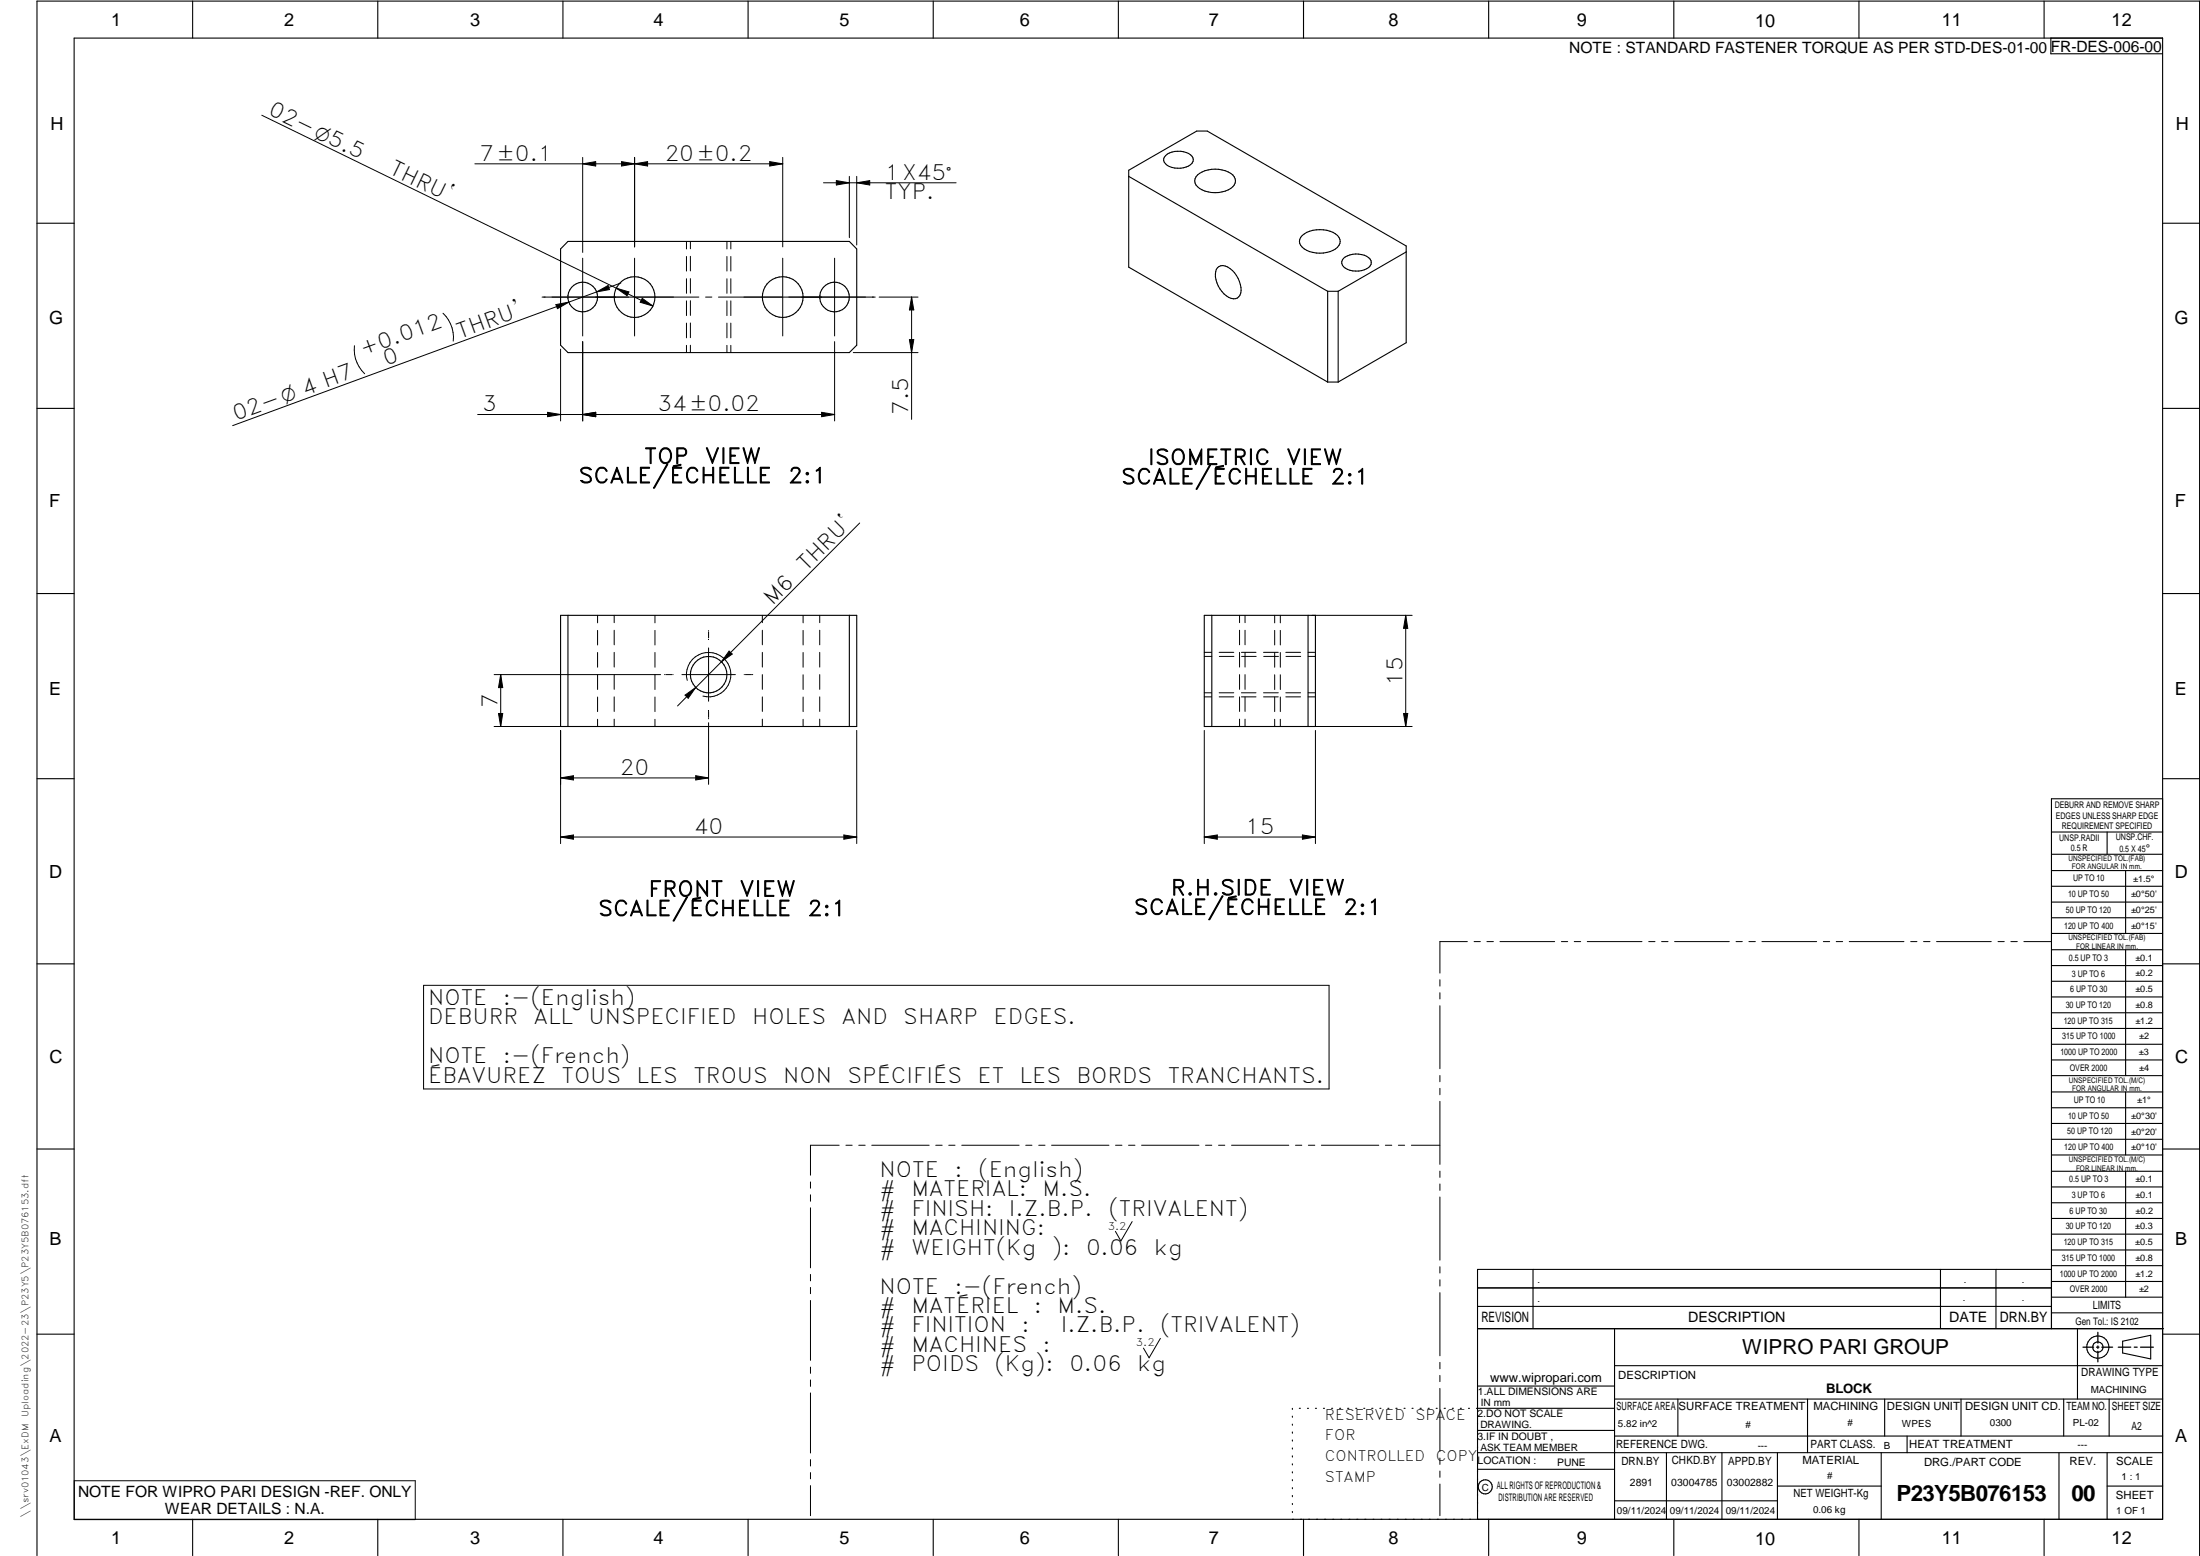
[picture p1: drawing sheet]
<svg xmlns="http://www.w3.org/2000/svg" width="594mm" height="420mm" viewBox="0 0 594 420" stroke-linecap="round" stroke-linejoin="round" font-family="sans-serif">
<g fill="none" stroke="#000" stroke-width=".3">
<path d="M20 10.3h564v400h-564zM52 .3v10M102 .3v10M152 .3v10M202 .3v10M252 .3v10M302 .3v10M352 .3v10M402 .3v10M452 .3v10M502 .3v10M552 .3v10"/>
<path d="M553.8 10.3v4.2h30.2M304.8 47.6l53.7 31.1M314.7 42a5.7 5.7 0 0 1 7.2 .2 1.71 1.71 0 0 1-.9 2.6 5.5 5.5 0 0 1-6.6-1 1.37 1.37 0 0 1 .3-1.8zM323.4 47.2a8 8 0 0 1 9.5 0 2.39 2.39 0 0 1-1.2 4.1 7.7 7.7 0 0 1-8.7-1.3 2.03 2.03 0 0 1 .4-2.8zM10 60.3h10M153.4 65.2h76l1.9 2v26l-1.9 2h-76l-2-2v-26zM328.8 72.3a2.42 2.42 0 0 1 3.3 .2 6.9 6.9 0 0 1 2.7 7.2 2.23 2.23 0 0 1-3.6 .2 6.9 6.9 0 0 1-2.7-7.2zM351.7 63.6a8 8 0 0 1 9.5 0 2.39 2.39 0 0 1-1.2 4 8 8 0 0 1-8.3-.8 2.03 2.03 0 0 1 0-3.2zM358.5 78.7h2.9M358.5 78.7v24.5M361.4 78.7v24.5M362.8 69.8a5.7 5.7 0 0 1 7.2 .2 1.67 1.67 0 0 1-.9 2.6 5.4 5.4 0 0 1-6.6-1 1.5 1.5 0 0 1 .3-1.8z"/>
<path d="M379.7 68l-18.3 10.7M584 60.3h10M10 110.3h10M358.5 103.2h2.9M358.5 103.2l-53.7-31.1v-26.1l18.4-10.6h2.8l53.7 31v26.1l-18.3 10.7M584 110.3h10M10 160.3h10M151.4 166.2h79.9v30h-79.9zM153.4 166.2v30M229.4 166.2v30M325.2 166.2h30v30h-30zM327.2 166.2v30"/>
<path d="M353.2 166.2v30M584 160.3h10M10 210.3h10M584 215.7h-30v143.1M584 210.3h10M554 224.7h30M554 230.7h30M554 235.1h30M554 239.3h30M569 224.7v6M574 235.1v17M554 243.6h30"/>
<path d="M554 247.8h30M554 252.1h30M554 256.5h30M574 256.5v33.9M10 260.3h10M554 260.7h30M554 265h30M554 269.2h30M554 273.5h30M554 277.7h30M584 260.3h10M554 282h30"/>
<path d="M554 286.2h30M554 290.4h30M554 294.9h30M554 299.1h30M574 294.9v17M10 310.3h10M554 303.4h30M554 307.6h30M554 311.9h30M554 316.3h30M574 316.3v34M584 310.3h10"/>
<path d="M554 320.5h30M554 324.8h30M554 329h30M554 333.2h30M554 337.5h30M399 358.8h185.2M399 352.8h155M399 347.8h155M414 342.8v16M436 358.8v51.5M524 342.8v16M539 342.8v16"/>
<path d="M554 341.8h30M554 346h30M554 350.3h30M554 354.5h30M554 342.8h-155v67.5M561 358.8v19M10 360.3h10M399 374.3h37M436 377.8h148M453.1 377.8v10M488.1 377.8v14.5M508.9 377.8v10"/>
<path d="M529.5 377.8v10M557.3 377.8v10M569.5 377.8v10M573.2 362.2l7.6-1.6v6.3l-7.6-1.6zM584 368.8h-148M584 360.3h10M349 380.3v.3M349 382.4v.3M349 384.6v.3M349 386.7v.3M349 388.8v.3M349 391v.3"/>
<path d="M349 393.1v.3M349 395.3v.3M349 397.4v.3M349 399.5v.3M350.9 380.3h.2M353.1 380.3h.2M355.2 380.3h.3M357.4 380.3h.3M359.6 380.3h.3M361.7 380.3h.3M363.9 380.3h.3M366.1 380.3h.3"/>
<path d="M368.3 380.3h.2M370.4 380.3h.3M372.6 380.3h.3M374.8 380.3h.3M376.9 380.3h.4M379.1 380.3h.3M381.3 380.3h.3M383.4 380.3h.4M385.6 380.3h.3M387.8 380.3h.3M390 380.3h.3M392.2 380.3h.3"/>
<path d="M394.3 380.3h.3M396.5 380.3h.3M398.7 380.3h37.3M399 396.7h37M399 392.3h185M399 386.2h37M436 387.8h148M450 392.3v18M465 392.3v18M480 392.3v18M508 392.3v18M515 387.8v4.5"/>
<path d="M556 392.3v18M569 392.3v18M52 410.3v9.7M102 410.3v9.7M152 410.3v9.7M202 410.3v9.7M252 410.3v9.7M302 410.3v9.7M349 401.7v.3M349 403.8v.4M349 406v.3M349 408.1v.3"/>
<path d="M352 410.3v9.7M402 410.3v9.7M436 405.3h44M452 410.3v9.7M480 401.3h28M502 410.3v9.7M552 410.3v9.7M569 401.3h15M10 420v-419.7h584v419.7"/>
<circle cx="157.3" cy="80.2" r="4"/>
<circle cx="171.4" cy="80.2" r="5.5"/>
<circle cx="211.4" cy="80.2" r="5.5"/>
<circle cx="225.4" cy="80.2" r="4"/>
<circle cx="191.4" cy="182.2" r="4.9"/>
<circle cx="566.5" cy="363.7" r="1.39"/>
<circle cx="566.5" cy="363.8" r="3"/>
<circle cx="401.1" cy="401.5" r="1.9"/>
</g>
<g fill="none" stroke="#000" stroke-width=".27">
<path d="M70.7 31.1l95.7 46.7M128.2 44.2h83.2M157.3 42.5v25.7M157.3 44.2l3.6-.6v1.2zM167.8 43.6l7.1 1.2v-1.2l-7.1 1.2zM171.4 42.5v24.2M207.8 43.6l3.6 .6-3.6 .6zM211.4 42.5v24.2M222.4 49.4h35.8M225.8 48.8l3.6 .6-3.6 .6zM229.4 47.6v16.6M231.3 47.6v18.6"/>
<path d="M231.3 49.4l3.6-.6v1.2zM157.3 69.7v21M161.1 78.8l3.1-1.7 .4 1.1zM166.4 77.8l3.4 1-.5 1zM166.4 77.8l9.9 4.8M167.7 76.4l-14.1 5.2M171.4 69.7v21M185.4 65.2v2M185.4 69.3v3.9M185.4 75.3v3.9M186.4 65.2v2M186.4 69.2v4"/>
<path d="M186.4 75.2v4M196.3 65.2v2M196.3 69.3v3.9M196.3 75.3v3.9M197.4 65.2v2M197.4 69.3v3.9M197.4 75.3v3.9M211.4 69.7v21M225.4 69.7v21M95.7 93.3a9 9 0 0 0 2.8 7.6M119.6 84.6a9 9 0 0 1 2.8 7.5M146.4 80.2h42.3"/>
<path d="M150.1 82.3l3.5-.7-3.1 1.8zM151.4 94.3v19.4M153.6 81.6l-90.8 33.3M157.3 92.2v21.5M173.4 80.6l2.9 2-3.4-1zM185.4 81.2v4M185.4 87.2v4M185.4 93.3v1.9M186.4 81.2v4M186.4 87.2v4M186.4 93.2v2M190.5 80.2h1.7"/>
<path d="M194 80.2h42.3M196.3 81.2v4M196.3 87.2v4M196.3 93.3v1.9M197.4 81.2v4M197.4 87.2v4M197.4 93.3v1.9M225.4 92.2v21.5M230.4 95.2h17.5M237.4 80.2h10.5M245.6 91.7h1.2l-.6 3.5zM246.2 80.2l.6 3.5h-1.2z"/>
<path d="M246.2 80.2v33M129 111.9h96.4M147.9 111.3l3.5 .6-3.5 .6zM157.3 111.9l3.6-.6v1.2zM221.9 111.3l3.5 .6-3.5 .6zM232.1 141.2l-37.3 37.5M161.4 166.2v2M161.4 170.2v4M161.4 176.2v4M165.9 166.2v1.9M165.9 170.2v3.9M165.9 176.1v4"/>
<path d="M176.9 166.2v2M176.9 170.2v4M176.9 176.2v4M191.3 170.3h.1M191.3 170.6v1.7M191.3 175v14.4M194.8 178.7l-11.8 11.9M196.9 175.8l.8 .8-2.9 2.1zM205.9 166.2v1.9M205.9 170.2v3.9M205.9 176.1v4M216.9 166.2v2"/>
<path d="M216.9 170.2v4M216.9 176.2v4M221.4 166.2v1.9M221.4 170.2v3.9M221.4 176.1v4M325.2 176.1h2M325.2 177.2h2M329.2 176.1h4M329.3 177.2h3.9M334.7 166.2v1.9M334.7 170.2v3.9M334.7 176.1v4"/>
<path d="M335.2 176.1h4M335.3 177.2h3.9M336.2 166.2v1.9M336.2 170.2v3.9M336.2 176.1v4M341.2 176.1h4M341.2 177.2h4M344.2 166.2v2M344.2 170.2v4M344.2 176.2v4M345.7 166.2v2M345.7 170.2v4"/>
<path d="M345.7 176.2v4M347.2 176.1h4M347.3 177.2h3.9M353.2 176.1h2M353.3 177.2h1.9M354.3 166.2h27M379.6 166.2l.5 3.5h-1.1zM379.6 166.2v30M133.4 182.2h45M133.4 196.2h18.9M134.6 192.7h1.2l-.6 3.5zM135.2 182.2v14"/>
<path d="M135.2 182.2l.6 3.5h-1.2zM151.4 197.2v30.6M161.4 182.2v4M161.4 188.2v4M161.4 194.2v2M165.9 182.2v3.9M165.9 188.2v3.9M165.9 194.2v2M176.9 182.2v4M176.9 188.2v4M176.9 194.2v2M179.4 182.2h.1"/>
<path d="M179.8 182.2h1.6M181.7 182.2h.1M184.1 182.2h14.5M185 187.7l2.9-2.1-2.1 3zM185.6 183.7a6 6 0 0 1 5.2-7.5 6 6 0 0 1 6.5 6.5 6 6 0 0 1-7.5 5.3M191.3 192.1v1.6M191.3 194v.1M191.3 195.2v16.6M200.9 182.2h.1M201.3 182.2h1.6M203.2 182.2h.1M205.9 182.2v3.9"/>
<path d="M205.9 188.2v3.9M205.9 194.2v2M216.9 182.2v4M216.9 188.2v4M216.9 194.2v2M221.4 182.2v3.9M221.4 188.2v3.9M221.4 194.2v2M231.3 197.2v30.6M325.2 188.2h2M325.2 187.1h2M325.2 197.2v30.6"/>
<path d="M329.2 188.2h4M329.2 187.1h4M334.7 182.2v3.9M334.7 188.2v3.9M334.7 194.2v2M335.2 188.2h4M335.2 187.1h4M336.2 182.2v3.9M336.2 188.2v3.9M336.2 194.2v2M341.2 188.2h4M341.2 187.1h4"/>
<path d="M344.2 182.2v4M344.2 188.2v4M344.2 194.2v2M345.7 182.2v4M345.7 188.2v4M345.7 194.2v2M347.2 188.2h4M347.2 187.1h4M353.2 188.2h2M353.2 187.1h2M354.3 196.2h27M355.2 197.2v30.6"/>
<path d="M379 192.7h1.1l-.5 3.5zM151.4 210.1l3.4-.6v1.1zM151.4 210.1h39.9M187.9 209.5l3.4 .6-3.4 .5zM151.4 226l3.4-.5v1.1zM151.4 226h79.9M227.9 225.5l3.4 .5-3.4 .6zM325.2 226h30M325.2 226l3.5-.5v1.1zM351.7 225.5l3.5 .5-3.5 .6zM396.2 254.3h-7.4v8.5M398.1 254.3h1.6"/>
<path d="M401.5 254.3h1.8M405 254.3h14.8M421.6 254.3h1.7M425.1 254.3h1.7M428.6 254.3h14.8M445.2 254.3h1.7M448.7 254.3h1.7M452.2 254.3h14.8M468.8 254.3h1.7M472.3 254.3h1.7M475.8 254.3h14.8M492.4 254.3h1.7"/>
<path d="M495.8 254.3h1.8M499.4 254.3h14.7M516 254.3h1.6M519.4 254.3h1.8M522.9 254.3h14.8M539.5 254.3h1.7M543 254.3h1.7M546.5 254.3h7.4M114.4 266.1h244.5v27.9h-244.5zM388.8 264.5v1.8M388.8 268.1v1.6M388.8 271.6v17"/>
<path d="M388.8 290.4v1.7M388.8 293.9v1.7M388.8 297.4v17M218.9 319.2v1.6M226.6 309.2h-7.7v8.1M228.4 309.2h1.7M231.9 309.2h1.7M235.4 309.2h15.5M252.7 309.2h1.7M256.2 309.2h1.7M259.7 309.2h15.5M277 309.2h1.7"/>
<path d="M280.5 309.2h1.7M284 309.2h15.5M301.2 309.2h1.8M304.8 309.2h1.7M308.3 309.2h15.5M325.5 309.2h1.7M329.1 309.2h1.6M332.6 309.2h15.4M349.8 309.2h1.7M353.3 309.2h1.7M356.8 309.2h15.5M374.1 309.2h1.7"/>
<path d="M377.6 309.2h1.7M381.1 309.2h7.7M388.8 316.2v1.7M388.8 319.7v1.7M218.9 322.6v1.8M218.9 326.1v16.2M305.7 329.9l-3 5.2-1.5-2.6M388.8 323.2v17.1M218.9 344.1v1.8M218.9 347.6v1.7M218.9 351.2v16.1M388.8 342.1v1.6"/>
<path d="M388.8 345.6v1.7M388.8 349v17.1M218.9 369.1v1.7M218.9 372.6v1.8M218.9 376.1v16.2M313.3 361.4l-3 5.2-1.5-2.6M388.8 367.9v1.7M388.8 371.4v1.7M388.8 374.9v17M20.1 399.8h92v10.5h-92zM218.9 394.1v1.8M218.9 397.6v1.7"/>
<path d="M388.8 393.7v1.7M388.8 397.2v1.7M218.9 401.2v8.1M388.8 400.7v8.6"/>
</g>
<path d="M566.5 359.7v3M562.5 363.8h2.9M566.1 363.8h.7M566.5 363.4v.7M566.5 364.9v2.8M567.6 363.8h2.9M572 363.8h3.4M576.3 363.8h.8M578 363.8h3.5" fill="none" stroke="#000" stroke-width=".34"/>
<g fill="#000">
<path d="M157.3 44.2l3.6-.6v1.2zM167.8 43.6l3.6 .6-3.6 .6zM171.4 44.2l3.5-.6v1.2zM207.8 43.6l3.6 .6-3.6 .6zM225.8 48.8l3.6 .6-3.6 .6zM231.3 49.4l3.6-.6v1.2zM161.1 78.8l3.1-1.7 .4 1.1zM166.4 77.8l3.4 1-.5 1zM150.1 82.3l3.5-.7-3.1 1.8zM173.4 80.6l2.9 2-3.4-1zM245.6 91.7h1.2l-.6 3.5zM246.2 80.2l.6 3.5h-1.2z"/>
<path d="M147.9 111.3l3.5 .6-3.5 .6zM157.3 111.9l3.6-.6v1.2zM221.9 111.3l3.5 .6-3.5 .6zM196.9 175.8l.8 .8-2.9 2.1zM379.6 166.2l.5 3.5h-1.1zM134.6 192.7h1.2l-.6 3.5zM135.2 182.2l.6 3.5h-1.2zM185 187.7l2.9-2.1-2.1 3zM379 192.7h1.1l-.5 3.5zM151.4 210.1l3.4-.6v1.1zM187.9 209.5l3.4 .6-3.4 .5zM151.4 226l3.4-.5v1.1z"/>
<path d="M227.9 225.5l3.4 .5-3.4 .6zM325.2 226l3.5-.5v1.1zM351.7 225.5l3.5 .5-3.5 .6z"/>
</g>
<g font-size="6">
<text x="512.1" y="405.2">P23Y5B076153</text>
<text x="559.4" y="405.2">00</text>
</g>
<g font-size="5.7">
<text x="72.2" y="30.9" transform="rotate(26 72.2 30.9)">02-O5.5</text>
<text x="104.8" y="46.7" transform="rotate(26 104.8 46.7)">THRU`</text>
<text x="129.4" y="43.4">7±0.1</text>
<text x="179.5" y="43.4">20±0.2</text>
<text x="239" y="48.5">1X45v</text>
<text x="239" y="53.7">TYP.</text>
<text x="124.2" y="91.4" transform="rotate(-20 124.2 91.4)">THRU'</text>
<text x="98.1" y="96.2" transform="rotate(-20 98.1 96.2)">+0.012</text>
<text x="104.3" y="98.8" transform="rotate(-20 104.3 98.8)">0</text>
<text x="63.7" y="113.7" transform="rotate(-20 63.7 113.7)">02-O 4 H7</text>
<text x="130.2" y="111">3</text>
<text x="177.5" y="111">34±0.02</text>
<text x="245.3" y="112" transform="rotate(-90 245.3 112)">7.5</text>
<text x="174" y="125.2">TOP</text>
<text x="190.4" y="125.2">VIEW</text>
<text x="310" y="125.5">ISOMETRIC</text>
<text x="347.4" y="125.5">VIEW</text>
<text x="156.2" y="130.4">SCALE/ÉCHELLE</text>
<text x="212.8" y="130.4">2:1</text>
<text x="302.8" y="130.7">SCALE/ÉCHELLE</text>
<text x="359.3" y="130.7">2:1</text>
<text x="217.7" y="154.5" transform="rotate(-45 217.7 154.5)">THRU`</text>
<text x="208.6" y="163.6" transform="rotate(-45 208.6 163.6)">M6</text>
<text x="378.7" y="185.1" transform="rotate(-90 378.7 185.1)">15</text>
<text x="134.3" y="191.1" transform="rotate(-90 134.3 191.1)">7</text>
<text x="167.4" y="209.2">20</text>
<text x="187.4" y="225.2">40</text>
<text x="336.2" y="225.2">15</text>
<text x="175.1" y="242.1">FRONT</text>
<text x="199.7" y="242.1">VIEW</text>
<text x="316.2" y="241.7">R.H.SIDE</text>
<text x="348" y="241.7">VIEW</text>
<text x="161.5" y="247.3">SCALE/ÉCHELLE</text>
<text x="218.1" y="247.3">2:1</text>
<text x="306.2" y="247">SCALE/ÉCHELLE</text>
<text x="362.7" y="247">2:1</text>
<text x="115.6" y="271.3">NOTE</text>
<text x="135.8" y="271.3">:-(English)</text>
<text x="115.6" y="276.6">DEBURR</text>
<text x="144.1" y="276.6">ALL</text>
<text x="159" y="276.6">UNSPECIFIED</text>
<text x="203.1" y="276.6">HOLES</text>
<text x="227.3" y="276.6">AND</text>
<text x="243.9" y="276.6">SHARP</text>
<text x="268.3" y="276.6">EDGES.</text>
<text x="115.6" y="287.1">NOTE</text>
<text x="135.8" y="287.1">:-(French)</text>
<text x="115.6" y="292.3">ÉBAVUREZ</text>
<text x="151.6" y="292.3">TOUS</text>
<text x="171.9" y="292.3">LES</text>
<text x="187.2" y="292.3">TROUS</text>
<text x="211.5" y="292.3">NON</text>
<text x="228.9" y="292.3">SPÉCIFIÉS</text>
<text x="264" y="292.3">ET</text>
<text x="275.3" y="292.3">LES</text>
<text x="290.7" y="292.3">BORDS</text>
<text x="315.3" y="292.3">TRANCHANTS.</text>
<text x="237.5" y="317.8">NOTE</text>
<text x="257.7" y="317.8">:</text>
<text x="264.1" y="317.8">(English)</text>
<text x="237.5" y="323">#</text>
<text x="246.1" y="323">MATERIAL:</text>
<text x="281.5" y="323">M.S.</text>
<text x="237.5" y="328.3">#</text>
<text x="246.1" y="328.3">FINISH:</text>
<text x="272.4" y="328.3">I.Z.B.P.</text>
<text x="299.3" y="328.3">(TRIVALENT)</text>
<text x="237.5" y="333.5">#</text>
<text x="246.1" y="333.5">MACHINING:</text>
<text x="237.5" y="338.8">#</text>
<text x="246.1" y="338.8">WEIGHT(Kg</text>
<text x="284" y="338.8">):</text>
<text x="293.3" y="338.8">0.06</text>
<text x="311.6" y="338.8">kg</text>
<text x="237.5" y="349.3">NOTE</text>
<text x="257.7" y="349.3">:-(French)</text>
<text x="237.5" y="354.5">#</text>
<text x="237.5" y="359.8">#</text>
<text x="246.1" y="359.8">FINITION</text>
<text x="246.1" y="354.5">MATÉRIEL</text>
<text x="275.8" y="359.8">:</text>
<text x="279.2" y="354.5">:</text>
<text x="285.6" y="354.5">M.S.</text>
<text x="286.4" y="359.8">I.Z.B.P.</text>
<text x="313.3" y="359.8">(TRIVALENT)</text>
<text x="237.5" y="365">#</text>
<text x="246.1" y="365">MACHINES</text>
<text x="281.5" y="365">:</text>
<text x="237.5" y="370.3">#</text>
<text x="246.1" y="370.3">POIDS</text>
<text x="268.5" y="370.3">(Kg):</text>
<text x="288.8" y="370.3">0.06</text>
<text x="307.1" y="370.3">kg</text>
</g>
<text font-size="5.6" x="470.5" y="365.5">WIPRO PARI GROUP</text>
<g font-size="4.9">
<text x="30" y="6.9">1</text>
<text x="76.7" y="6.9">2</text>
<text x="127" y="6.9">3</text>
<text x="176.5" y="6.9">4</text>
<text x="226.7" y="6.9">5</text>
<text x="275.4" y="6.9">6</text>
<text x="326.4" y="6.9">7</text>
<text x="375" y="6.9">8</text>
<text x="425.8" y="6.9">9</text>
<text x="473.9" y="7.3">10</text>
<text x="524.3" y="6.9">11</text>
<text x="570.2" y="6.9">12</text>
<text x="13.6" y="35.1">H</text>
<text x="587.6" y="35.1">H</text>
<text x="13.2" y="87.5">G</text>
<text x="587.2" y="87.5">G</text>
<text x="13.2" y="137">F</text>
<text x="587.2" y="137">F</text>
<text x="13.2" y="187.6">E</text>
<text x="587.2" y="187.6">E</text>
<text x="13.2" y="237">D</text>
<text x="587.2" y="237">D</text>
<text x="13.4" y="287.1">C</text>
<text x="587.4" y="287.1">C</text>
<text x="13.4" y="336.2">B</text>
<text x="587.4" y="336.2">B</text>
<text x="13.4" y="389.3">A</text>
<text x="587.4" y="389.3">A</text>
<text x="30" y="416.9">1</text>
<text x="76.7" y="416.9">2</text>
<text x="127" y="416.9">3</text>
<text x="176.5" y="416.9">4</text>
<text x="226.7" y="416.9">5</text>
<text x="275.4" y="416.9">6</text>
<text x="326.4" y="416.9">7</text>
<text x="375" y="416.9">8</text>
<text x="425.8" y="416.9">9</text>
<text x="473.9" y="417.3">10</text>
<text x="524.3" y="416.9">11</text>
<text x="570.2" y="416.9">12</text>
</g>
<g font-size="4.2">
<text x="423.7" y="14.3">NOTE : STANDARD FASTENER TORQUE AS PER STD-DES-01-00</text>
<text x="553.8" y="14">FR-DES-006-00</text>
<text x="21.1" y="404.3">NOTE FOR WIPRO PARI DESIGN -REF. ONLY</text>
<text x="44.5" y="408.8">WEAR DETAILS : N.A.</text>
</g>
<g font-size="3.9">
<text x="400" y="357.1">REVISION</text>
<text x="455.9" y="357.1">DESCRIPTION</text>
<text x="526.4" y="357.1">DATE</text>
<text x="540" y="357.1">DRN.BY</text>
<text x="357.8" y="383.3">RESERVED</text>
<text x="382.3" y="383.3">SPACE</text>
<text x="357.8" y="388.9">FOR</text>
<text x="357.8" y="394.5">CONTROLLED</text>
<text x="387.8" y="394.5">COPY</text>
<text x="357.8" y="400">STAMP</text>
</g>
<text font-size="3.6" x="493.1" y="376.1">BLOCK</text>
<text font-size="3.5" x="402.4" y="373.3">www.wipropari.com</text>
<g font-size="3.1">
<text x="565.1" y="353.5">LIMITS</text>
<text x="562" y="371.7">DRAWING TYPE</text>
<text x="437" y="372.3">DESCRIPTION</text>
<text x="436.5" y="380.8">SURFACE AREA</text>
<text x="453.3" y="380.8">SURFACE TREATMENT</text>
<text x="489.7" y="380.8">MACHINING</text>
<text x="509.5" y="380.8">DESIGN UNIT</text>
<text x="530.6" y="380.8">DESIGN UNIT CD.</text>
<text x="558" y="380.6">TEAM NO.</text>
<text x="570.3" y="380.7">SHEET SIZE</text>
<text x="575.6" y="386.1">A2</text>
<text x="436.4" y="391.1">REFERENCE DWG.</text>
<text x="437.8" y="395.5">DRN.BY</text>
<text x="451.4" y="395.4">CHKD.BY</text>
<text x="466.6" y="395.5">APPD.BY</text>
<text x="486.7" y="395.4">MATERIAL</text>
<text x="488.9" y="390.9">PART CLASS.</text>
<text x="515.6" y="390.9">HEAT TREATMENT</text>
<text x="519.6" y="395.9">DRG./PART CODE</text>
<text x="558.9" y="395.5">REV.</text>
<text x="571.4" y="395.6">SCALE</text>
<text x="484.3" y="404.2">NET WEIGHT-Kg</text>
<text x="571.4" y="404.7">SHEET</text>
</g>
<text font-size="3" x="579.5" y="230.1">°</text>
<g font-size="2.8">
<text x="299.1" y="332.1">3.2</text>
<text x="560.4" y="357.7">Gen Tol.: IS 2102</text>
<text x="306.7" y="363.6">3.2</text>
<text x="399.1" y="376.6">1.ALL DIMENSIONS ARE</text>
<text x="399" y="382.7">2.DO NOT SCALE</text>
<text x="399" y="388.7">3.IF IN DOUBT ,</text>
<text x="399" y="395.4">LOCATION :</text>
<text x="420.5" y="396">PUNE</text>
<text x="404.2" y="402">ALL RIGHTS OF REPRODUCTION &amp;</text>
<text x="440.1" y="401.2">2891</text>
<text x="451.3" y="401.2">03004785</text>
<text x="466.3" y="401.2">03002882</text>
<text x="404.7" y="405.4">DISTRIBUTION ARE RESERVED</text>
</g>
<g font-size="2.7">
<text x="564.6" y="376.2">MACHINING</text>
<text x="399.9" y="379.7">IN mm</text>
<text x="399.7" y="385.7">DRAWING.</text>
<text x="436.9" y="385.4">5.82 in^2</text>
<text x="471.4" y="385.5">#</text>
<text x="498.9" y="385">#</text>
<text x="513.6" y="385.3">WPES</text>
<text x="537.3" y="385.1">0300</text>
<text x="559.7" y="385.1">PL-02</text>
<text x="399.7" y="391.8">ASK TEAM MEMBER</text>
<text x="474.6" y="391.2">---</text>
<text x="508.7" y="391.2">B</text>
<text x="561" y="391.1">---</text>
<text x="493.4" y="399.5">#</text>
<text x="572.8" y="399.7">1 : 1</text>
<text x="400.1" y="402.5">C</text>
<text x="436.6" y="408.7">09/11/2024</text>
<text x="450.9" y="408.8">09/11/2024</text>
<text x="466" y="408.9">09/11/2024</text>
<text x="489.6" y="408.5">0.06 kg</text>
<text x="571.4" y="408.7">1 OF 1</text>
</g>
<g font-size="2.5">
<text x="554.9" y="218.3">DEBURR AND REMOVE SHARP</text>
<text x="555.2" y="221">EDGES UNLESS SHARP EDGE</text>
<text x="556.1" y="227.1">UNSP.RADII</text>
<text x="556.8" y="223.8">REQUIREMENT SPECIFIED</text>
<text x="571.4" y="226.9">UNSP.CHF.</text>
<text x="559.2" y="229.9">0.5 R</text>
<text x="572.3" y="230.1">0.5 X 45</text>
<text x="559.8" y="238">UP TO 10</text>
<text x="576.1" y="238.1">±1.5°</text>
<text x="558.5" y="242.2">10 UP TO 50</text>
<text x="575.5" y="242.3">±0°50'</text>
<text x="557.4" y="250.7">120 UP TO 400</text>
<text x="557.9" y="246.5">50 UP TO 120</text>
<text x="575.5" y="250.7">±0°15'</text>
<text x="575.5" y="246.5">±0°25'</text>
<text x="558.7" y="259.4">0.5 UP TO 3</text>
<text x="559.5" y="263.7">3 UP TO 6</text>
<text x="576.6" y="263.6">±0.2</text>
<text x="576.6" y="259.4">±0.1</text>
<text x="559" y="267.9">6 UP TO 30</text>
<text x="576.6" y="267.9">±0.5</text>
<text x="557.8" y="272.2">30 UP TO 120</text>
<text x="576.6" y="272.2">±0.8</text>
<text x="556.9" y="280.7">315 UP TO 1000</text>
<text x="557.3" y="276.4">120 UP TO 315</text>
<text x="576.6" y="276.4">±1.2</text>
<text x="577.7" y="280.7">±2</text>
<text x="556.4" y="284.9">1000 UP TO 2000</text>
<text x="577.6" y="284.9">±3</text>
<text x="558.9" y="289.2">OVER 2000</text>
<text x="577.7" y="289.3">±4</text>
<text x="560" y="297.9">UP TO 10</text>
<text x="577.1" y="297.9">±1°</text>
<text x="558.5" y="302.1">10 UP TO 50</text>
<text x="575.5" y="302.1">±0°30'</text>
<text x="557.4" y="310.6">120 UP TO 400</text>
<text x="558.2" y="306.3">50 UP TO 120</text>
<text x="575.5" y="310.6">±0°10'</text>
<text x="575.5" y="306.4">±0°20'</text>
<text x="558.8" y="319.2">0.5 UP TO 3</text>
<text x="559.4" y="323.4">3 UP TO 6</text>
<text x="576.6" y="319.2">±0.1</text>
<text x="576.6" y="323.5">±0.1</text>
<text x="558.9" y="327.7">6 UP TO 30</text>
<text x="576.7" y="327.7">±0.2</text>
<text x="557.8" y="332">30 UP TO 120</text>
<text x="576.6" y="332">±0.3</text>
<text x="556.8" y="340.5">315 UP TO 1000</text>
<text x="557.3" y="336.3">120 UP TO 315</text>
<text x="576.6" y="336.3">±0.5</text>
<text x="576.6" y="340.5">±0.8</text>
<text x="415.2" y="346.4">.</text>
<text x="530.3" y="346.5">.</text>
<text x="545.9" y="346.4">.</text>
<text x="556.2" y="344.7">1000 UP TO 2000</text>
<text x="576.6" y="344.7">±1.2</text>
<text x="415.2" y="351.5">.</text>
<text x="530" y="351.3">.</text>
<text x="545.9" y="351.4">.</text>
<text x="558.9" y="349">OVER 2000</text>
<text x="577.6" y="349">±2</text>
</g>
<g font-size="2.4">
<text x="7.7" y="382.7" transform="rotate(-90 7.7 382.7)">Uploading\2022-23\P23Y5\P23Y5B076153.dft</text>
<text x="7.7" y="409.8" transform="rotate(-90 7.7 409.8)">\\srv01043\ExDM</text>
</g>
<g font-size="2.1">
<text x="558.5" y="232.4">UNSPECIFIED TOL.(FAB)</text>
<text x="559.5" y="234.7">FOR ANGULAR IN mm.</text>
<text x="558.6" y="253.9">UNSPECIFIED TOL.(FAB)</text>
<text x="560.7" y="256.3">FOR LINEAR IN mm.</text>
<text x="558.7" y="292.3">UNSPECIFIED TOL.(M/C)</text>
<text x="559.6" y="294.7">FOR ANGULAR IN mm.</text>
<text x="558.7" y="313.7">UNSPECIFIED TOL.(M/C)</text>
<text x="560.6" y="316.1">FOR LINEAR IN mm.</text>
</g>
</svg>
